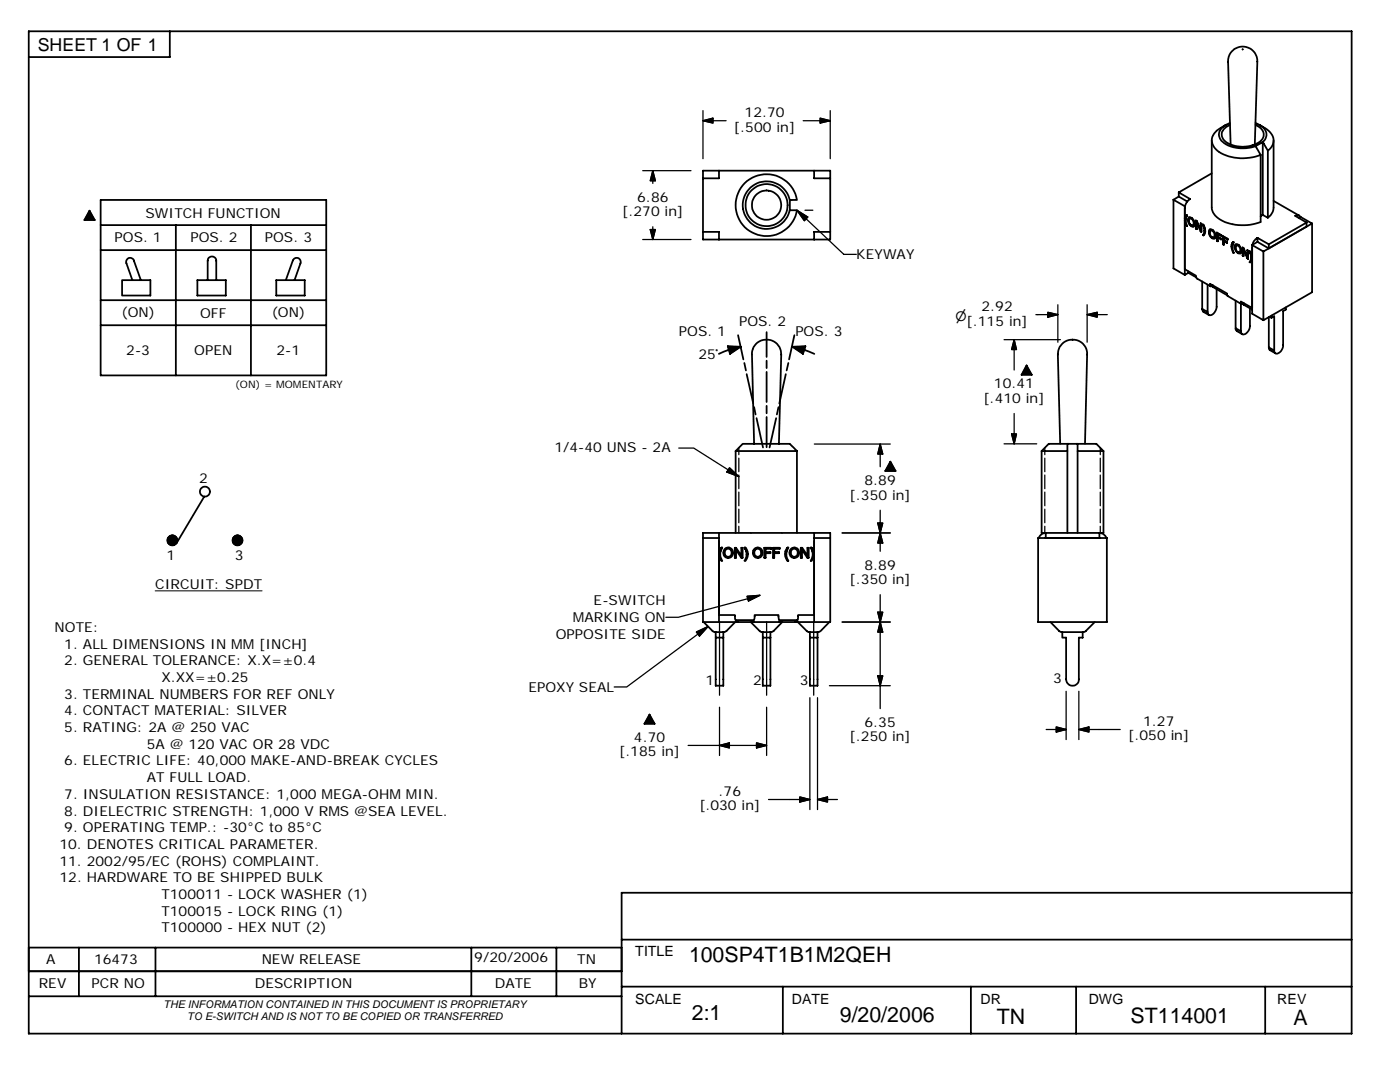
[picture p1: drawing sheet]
<svg xmlns="http://www.w3.org/2000/svg" width="279mm" height="216mm" viewBox="0 0 279 216" stroke-linecap="round" stroke-linejoin="round" font-family="sans-serif">
<g fill="none" stroke="#000" stroke-width=".36">
<path d="M5.7 6.2h264v200h-264zM33.9 6.2v5.2h-28.2M248 9.9h.1M20.1 39.9h45v35h-45zM140.3 34.1h25.4v13.7h-25.4zM143.5 34.1v1.5h-3.2M148.6 36.5a6.2 6.2 0 0 1 10.4 3.4h-1.4v.1a4.7 4.7 0 0 0-7.3-3 4.7 4.7 0 0 0 0 7.9 4.7 4.7 0 0 0 7.3-3.1v.2h1.4a6.2 6.2 0 0 1-8.9 4.4 6.2 6.2 0 0 1-1.5-9.9zM157.6 39.9h.1M162.5 34.1v1.5h3.2M234.2 39.9v13.7l2.3 1.3 .7-.5 1.5 .9M234.2 39.9l2.3 1.2M235.2 38.4l2.3 1.3a2.3 2.3 0 0 0-1 1.9"/>
<path d="M235.2 39.2l-1 .7M235.2 38.4v.8M235.2 39.2l1.8 1M241.8 28v13.4a4.1 4.1 0 0 0 3.6 3.2 10.3 10.3 0 0 0 6.2-.3v-13.4M241.8 34.6l-6.6 3.8M245.5 24.5a2.59 2.59 0 0 0-2.2 2.7 3.7 3.7 0 0 0 3.2 2.3 7.5 7.5 0 0 0 4.2-.4l-.1 .2 1 1.6a9.4 9.4 0 0 1-8.7-.8 2.47 2.47 0 0 1 .3-4.3l1.4-.9M245.5 24.9a1.99 1.99 0 0 0-1.4 2.9 5.8 5.8 0 0 0 7.8 0 1.79 1.79 0 0 0-1-2.7l-.4-.2M245.6 28.8l-.5-16.5a2.92 2.92 0 0 1 2.9-3 2.92 2.92 0 0 1 2.9 3l-.5 16.5M250.5 24.5a2.72 2.72 0 0 1 2.3 2.5l-.4 .9-.4 .5M251.4 24.9a4.3 4.3 0 0 1 2.7 2.7 2.5 2.5 0 0 1-1.1 2.5l-1-1.7M251.9 28.4l-1.2 .7M252 28.4v14.5l-.4 .2"/>
<path d="M253 30.1v13.4l-1-.6M254.2 28l-.1 13.7-.3 .9-.8 .9M17.9 42l1 1.9h-2.1zM20.1 59.9h45M20.1 49.9h45M20.1 44.9h45M24.4 55.9h5.6v3.1h-5.6zM26.4 55.9l-1.2-3.4a.79 .79 0 0 1 .5-1 .79 .79 0 0 1 1 .5l1.4 3.9M35.1 44.9v30M39.4 55.9h5.7v3.1h-5.7zM41.4 55.9v-3.9a.86 .86 0 0 1 .9-.8 .86 .86 0 0 1 .9 .8v3.9M50.1 44.9v30"/>
<path d="M55.1 55.9h5.7v3.1h-5.7zM57 55.9l1.4-3.9a.81 .81 0 0 1 1.1-.5 .81 .81 0 0 1 .5 1l-1.2 3.4M140.3 46.3h3.2v1.5M157.6 40v1.8M165.7 46.3h-3.2v1.5M236.5 53.7l2.2 1.3 .2 .6 2.7 1.5M236.5 41.1v13.8M236.5 41.1h.1M236.5 43.3l.1-.1v.4M236.5 43.3l.2-.4h.2l-.3 .7v.7l.3 .8-.1-.1M236.5 43.3v.4l.1-.1M236.6 43.8v.4"/>
<path d="M236.6 43.8h-.1v.4l.3 .8M236.6 43.6v.2M236.8 42.9l-.2 .3M236.9 45h-.1M237.1 43.9l.2 .8 .4 .4M237.1 43.9l.1-.5 .4-.1 .5 .4 .2 .5a.63 .63 0 0 1 .2 .6 .63 .63 0 0 1-.6 .4l-.2-.1M237.2 54.1v.3M237.2 43.8l.1 .5M237.2 43.8l-.1 .1M237.4 43.3l-.2 .5M237.4 43.6h.3l.4 .5 .1 .6-.2 .3-.6-.4-.1-.4zM237.4 43.6h.5h-.2"/>
<path d="M237.7 44.9l.2 .2M237.7 45.1h.6M237.9 43.6h.1M238.3 44.2l.1 .3-.2 .1M238.4 44.5l-.1 .3-.2 .2M238.7 45.6v-1.6l.2 .1 .7 1.7M238.8 45.6h.1M238.8 45.6h-.1M238.8 44.1v1.5M238.8 44.4v1.3l-.1-.1M238.8 44.4l.8 1.8M239 44.4h-.2"/>
<path d="M239.6 45.8v-1.2l.2 .1v1.6l-.2-.1M239.6 45.8l.1 .3M239.8 44.6v1.1l-.2 .1M239.8 46.1l-.2 .1M239.9 56.2v5.4M240.2 45.2l.1 .4M240.3 46.9h-.2M240.3 45.1l.2 .6v.7l-.3 .5h-.1M240.3 45.1l-.2-.3 .1 .4M240.3 45.6l.1 .4M240.3 45.1l-.1 .1M240.4 46h.1v.1l-.3 .7"/>
<path d="M240.4 46l-.3 .9M240.4 45.5l-.1 .1M240.5 45.6v.4M241 56.8v5.5M241.3 46.3l.2 .8 .4 .4M241.3 46.3v-.3a.69 .69 0 0 1 1.1 .3l.2 1a.39 .39 0 0 1-.3 .3 .39 .39 0 0 1-.4-.1M241.4 46.2v.5M241.4 46.2l-.1 .1M241.5 45.8l-.1 .4M241.5 46h.4l.4 .5 .1 .2-.1 .7-.4-.1-.3-.3-.2-.5zM241.6 46h.5h-.2M241.9 47.3l.2 .2"/>
<path d="M241.9 47.5h.6M242.1 46h.1M242.5 46.6v.3l-.1 .1M242.5 46.9v.3l-.3 .2M242.8 57.7v3.5a1.37 1.37 0 0 1-1.6 1.6l-.2-.5-1.1-.7 .2 .5 1.2 .8M243 48h.1M243 48h-.2M243 46.5v1.5M243 47.4l.2-.1 .5 .3M243 46.7l.2-.1 .6 .4M243 47.4v.8l-.2-.2M243 46.7v.5l.7 .4v.2l-.7-.4"/>
<path d="M243 46.7l.8 .4v-.1l-1-.6v1.6M244.2 48.7h.1M244.2 48.7h-.1M244.2 47.2v1.5M244.2 48.1l.2-.1 .5 .3M244.2 47.4l.2-.1 .6 .4M244.2 48.1v.8l-.1-.2M244.2 47.4v.5l.7 .4v.2l-.7-.4M244.2 47.4l.8 .5v-.3M244.9 58.9l-2.9-1.6v-.4a.33 .33 0 0 1-.4 .2 .33 .33 0 0 1-.1-.5l3.4 1.9v.5l2.9 1.7M245 47.6l-.9-.5v1.6M245.8 49.1l.1-.1 .1 .5"/>
<path d="M245.8 49.1l.3 1.3M245.9 48.7l.1-.1-.1 .4M245.9 48.7l.2-.4h.1l-.2 .7v1l.2 .5-.1-.1M245.9 48.7l-.1 .4M246.1 48.3l-.1 .3M246.2 50.4h-.1M246.4 49.3l.1 .6 .6 .6M246.4 49.3v-.3l.3-.3 .3 .1 .5 .5 .2 1-.2 .3-.4-.1M246.5 49.2l.1 .5M246.5 49.2l-.1 .1M246.6 60v5.5M246.7 48.7l-.2 .5"/>
<path d="M246.7 49l.3-.1 .4 .4 .1 .4-.1 .7-.5-.2-.2-.3zM246.7 49l.5-.1-.1 .1M247 50.3l.2 .1M247.1 50.5l.1-.1 .4 .1M247.2 48.9h.1M247.7 49.6v.3h-.2M247.7 49.9l-.1 .3-.2 .2M248 51v-1.6l.2 .1 .7 1.7M248.1 50.9h.1M248.1 50.9l-.1 .1M248.1 49.4v1.5M248.2 49.8v1.3l-.2-.1"/>
<path d="M248.2 49.8l.7 1.7M248.3 49.8h-.1M248.9 51.2v-1.3l.2 .1v1.7l-.2-.2M248.9 51.2l.1 .3M249.1 51.1l-.2 .1M249.1 51.5h-.2M249.6 50.6l-.2-.5 .4 .8M249.6 50.6v.3M249.6 52.3h-.2M249.6 50.9l.1 .5M249.6 50.5v.1M249.7 51.4l.1-.1v.4l-.3 .5"/>
<path d="M249.7 51.4l-.3 .9M249.8 50.9h-.2M249.8 50.9v1l-.3 .5-.1-.1M249.8 51v.3M249.9 48.9l2.2 1.3M251 47.5l-.8 .6-.3 .8M251 48.3l-1.1 .6M251 47.5v.8M251 47.5l2.2 1.2M251 48.3l2.2 1.3M252.1 50.2v13.7M253.2 48.7v.9"/>
<path d="M254.2 40.1l5 2.9M259.2 43.5l.4-.2 2.3 1.3M259.5 43.3l-.3-.3-.7 .1 2.3 1.3M260.8 44.4v.8l-7.6 4.4M260.8 44.4l-7.6 4.3M261.9 44.6v13.7l-9.8 5.6-2.2-1.3v-13.7M261.9 44.6l-9.8 5.6M20.1 64.9h45M145.2 69.1l2.6 .1-2.1 1.4zM147.3 66.9l1.1 4.8M147.8 69.2l-2.2 .6-2.1 .8M148.5 72.4l.4 1.5"/>
<path d="M149 74.7l1.3 5.8M153 66.3v4.9M153 72v1.4M153 74.2v6M156.8 74.7l-1.3 5.8M157.3 72.4l-.3 1.5M158.1 69.2l2.3 .6 2.1 .8M158.1 69.2l2.6-.1-.4 1.5zM158.5 66.9l-1 4.8M204.9 72.9l1 1.9h-2zM247.6 60.6v5.5M249.4 61.5v3.6a1.59 1.59 0 0 1-1.5 1.6l-.3-.6-1-.6 .2 .6 1.1 .6"/>
<path d="M249.9 61.4l-2.3-1.2a.33 .33 0 0 0 .1 .5 .33 .33 0 0 0 .5-.2v.3l1.7 1M253.2 63.3v6M253.4 63.2l.3 .2M253.7 63v.4l.6-.3v6.8M256.6 61.3v.5l-.5 .3v6.8a1.53 1.53 0 0 1-1.5 1.6l-.3-.6-1.1-.6 .2 .5 1.2 .7M40.8 99.1l-5.5 9.2M146.8 90v16.3M148.2 88.6h9.4l1.4 1.4h-12.2zM150.5 88.6l-.4-17.9a2.92 2.92 0 0 1 2.9-2.9 2.92 2.92 0 0 1 2.9 2.9l-.5 17.9M150.5 81.2l.3 1.5M151 83.4l1.3 5.9M153 81v1.5"/>
<path d="M153 83.2v6M154.9 83.4l-1.3 5.9M155.4 81.2l-.4 1.5M159 90v16.3M177.7 92.1l1 1.9h-2zM207.9 90v16.3h12.3v-16.3M209.3 88.6h3.8h-.1v1.4h-5.1zM211.6 88.6l-.5-17.9a2.92 2.92 0 0 1 2.9-2.9 2.92 2.92 0 0 1 3 2.9l-.5 17.9M213 90v16.3M213.1 88.6h1.8M214.9 88.6h3.9l1.4 1.4h-5.1v-1.4zM215.1 90v16.3"/>
<path d="M140.3 107.4h3.2M143.5 110.5l.2-.9 .3-.3h.1l-.4 1 .1 .8 .3 .8-.3-.2-.3-1M143.5 106.3v17.8M146.6 109.3h.3l1.1 1.6v-1.6h.2v2h-.3l-1-1.6v1.6h-.3zM148.6 109.3l.3 .2 .3 .8v.8l-.4 .8h-.2l.3-.8 .1-.8zM150.7 109.7l.3-.2h.4l.4 .3 .1 .7-.3 .5-.5 .1-.4-.3-.2-.3zM152.5 109.3h1.4v.2h-1.1v.7h1v.2h-1v.9h-.3zM154.3 109.3h1.3v.2h-1.1v.7h.9v.2h-.9v.9h-.2zM157.1 109.3h.2l-.3 .6-.1 .9 .4 1.1-.3-.2-.3-.9v-.8zM158.1 109.6l.6-.1 .3 .2a.91 .91 0 0 1 .1 1v.1a.78 .78 0 0 1-.9 .2l-.4-.6 .1-.4zM159.8 109.3h.3l1 1.6v-1.6h.3v2h-.3l-1-1.6v1.6h-.3zM161.8 109.3h.2l.3 .4 .2 .8-.1 .6-.4 .8h-.2l.3-.8 .1-.7z"/>
<path d="M162.5 107.4h3.2M162.5 106.3v17.8M207.2 107.4h13.7v16.7h-13.7zM207.3 107.4l.6-.8 .8-.3v1.1h10.7v-1.1l.8 .3 .6 .8M140.4 124.1l1.8 1.8 .5 .2 2.1-.1 1.9-1.9M142.8 126.1v1.1h1.6M143.5 122.7h3.2l.1 1h3.6l.2-1h4.8l.1 1h3.6M144.4 126.1v10.7h-1.6v-9.6M146.9 123.7v.4M149.8 124.1h-9.5v-17.8h25.4v17.8h-15.9l1.8 1.8 .5 .2 2.1-.1 1.9-1.9M150.4 123.7v.4M152.2 126.1v1.1h1.6"/>
<path d="M153.8 126.1v10.7h-1.6v-9.6M155.6 123.7v.4M159.1 123.7v.4M159.2 124.1l1.8 1.8 .5 .2 2.1-.1 1.9-1.9M161.6 126.1v10.7h1.6v-10.7M161.6 127.2h1.6M162.5 122.7h-3.2l-.2 1M209.6 124.1l1.8 1.8 .6 .2h4.4l2.1-2M212 126.1v1.1h.8v8.4a1.27 1.27 0 0 0 1.2 1.2 1.27 1.27 0 0 0 1.3-1.2v-8.4h.8v-1.1M129.6 142.6l1 1.8h-2zM269.7 178.1h-145.6v28.1M5.7 198.8h118.4"/>
<path d="M15.7 189.1v9.7M31 189.1v9.7M94.1 189.1v9.7M111 189.1v9.7M124.1 189.1h-118.4v4.7h118.4h-118.4M124.1 187.5h145.6M124.1 196.9h145.6M156.2 196.9v9.3M193.8 196.9v9.3M214.8 196.9v9.3M252.5 196.9v9.3"/>
<circle cx="153" cy="40.9" r="4.2"/>
<circle cx="153" cy="40.9" r="2.92"/>
<circle cx="40.9" cy="98.1" r="1"/>
<circle cx="34.4" cy="107.8" r="1"/>
<circle cx="47.4" cy="107.8" r=".99"/>
<circle cx="145.3" cy="110.3" r=".76"/>
<circle cx="145.3" cy="110.3" r="1.01"/>
<circle cx="151.2" cy="110.3" r="1.01"/>
<circle cx="158.5" cy="110.3" r="1.01"/>
</g>
<g fill="none" stroke="#000" stroke-width=".25">
<path d="M128.3 34.1h9.6M130.3 34.1l.5 2h-1zM130.3 34.1v2.5M140.3 24.1l2-.5v1zM140.3 24.1h4.6M140.3 22.1v9.6M160.3 24.1h5.4M163.7 23.6l2 .5-2 .5zM165.7 22.1v9.6M128.3 47.8h9.6M129.8 45.8h1l-.5 2zM130.3 45.3v2.5"/>
<path d="M159 42l2.2 1.3-.7 .7zM159 42l9.4 8.8h2.5M160.7 42h1.5M200.4 67.8h11.2M202.4 67.8l.5 1.9h-1zM202.4 67.8v6M206.7 62.8h4.4M209.1 62.3l2 .5-2 .5zM211.1 60.8v7.5M217 62.8l2-.5v1zM217 62.8h4M217 60.8v7.5"/>
<path d="M135.5 89.4h3l8.9 5.7M145.6 93.3l1.8 1.8-2.3-.9zM147.4 89.4v1.3M147.4 91.4v2.7M147.4 94.8v2.7M147.4 98.2v2.7M162.5 88.6h15.2M175.7 88.6l.5 2h-1zM175.7 88.6v4.5M200.4 88.6h6.5M201.9 86.6h1l-.5 2zM202.4 82.5v6.1"/>
<path d="M208.5 89.4v1.3M208.5 91.4v2.7M208.5 94.8v2.7M208.5 98.2v2.7M219.6 89.4v1.3M219.6 91.4v2.7M219.6 94.8v2.7M219.6 98.2v2.7M147.4 101.6v2.7M147.4 105v1.3M149.1 119l2.6-.2-2.3 1.1zM151.7 118.8l-16.3 4.4h-2.5"/>
<path d="M168.1 106.3h9.6M175.2 104.4h1l-.5 1.9zM175.7 106.3l.5 2.1h-1zM175.7 101.8v8.2M175.7 118.7v22.7M208.5 101.6v2.7M208.5 105v1.3M219.6 101.6v2.7M219.6 105v1.3M139 126.1l2.3-1.1-1.7 1.9zM141.3 125l-16.2 12.1h-2.5M143.6 124.1v14.6"/>
<path d="M153 124.1v14.6M161.6 139.2v22.3M162.4 124.1v14.6M163.2 139.2v22.3M165.5 136.8h12.2M168.1 124.1h9.6M175.2 134.9h1l-.5 1.9zM175.2 122.2h1l-.5 1.9zM175.7 124.1l.5 2h-1zM212.8 137.9v9.7M215.3 137.9v9.7M137.3 148.7h15.7"/>
<path d="M143.6 148.7l2-.5v1zM143.6 141.1v9.6M151 148.2l2 .5-2 .5zM153 141.1v9.6M153.4 159.5h8.2M159.6 159l2 .5-2 .5zM163.2 159.5l1.9-.5v1zM163.2 159.5h3.9M208.8 145.6h4M210.8 145.1l2 .5-2 .5zM215.3 145.6l2-.5v1zM215.3 145.6h8.3"/>
</g>
<g fill="#000" stroke="#000" stroke-width=".2">
<path d="M17.9 42l1 1.9h-2.1zM145.2 69.1l2.6 .1-2.1 1.4zM158.1 69.2l2.6-.1-.4 1.5zM204.9 72.9l1 1.9h-2zM177.7 92.1l1 1.9h-2zM33.4 107.6l2 .1h-2zM33.4 107.6h2v.1zM33.4 107.5l2 .1zM33.5 107.4l1.8 .1h-1.9zM33.5 107.4h1.8v.1zM33.5 107.3l1.8 .1h-1.8zM33.5 107.3h1.8v.1z"/>
<path d="M33.6 107.2l1.7 .1zM33.6 107.2h1.6zM33.7 107.2h1.5zM33.7 107.2h1.4zM33.7 107.1l1.4 .1zM33.8 107l1.3 .1zM33.8 107h1.2zM33.9 107h1.1zM33.9 107h1zM34 106.9l.9 .1zM34 106.9h.8zM34.1 106.9h.7z"/>
<path d="M34.1 106.9h.6zM34.2 106.8l.5 .1zM34.2 106.8h.4zM34.3 106.8h.3zM34.3 106.8h.2zM34.2 108.8h.3zM34.3 108.8h.2zM34.1 108.8h.5zM34.2 108.8h.4zM34 108.7l.7 .1zM34.1 108.8h.6zM33.9 108.7h.9z"/>
<path d="M34 108.7h.8zM33.8 108.6l1.1 .1zM33.9 108.7h1zM33.7 108.6h1.3zM33.8 108.6h1.2zM33.7 108.5l1.4 .1zM33.7 108.6h1.4zM33.6 108.4l1.5 .1zM33.7 108.5h1.4zM33.5 108.3l1.7 .1zM33.6 108.4h1.6zM33.5 108.2l1.8 .1h-1.8z"/>
<path d="M33.5 108.3h1.8zM33.4 108.1l1.9 .1h-1.8zM33.5 108.2h1.8v.1zM33.4 108l1.9 .1zM33.4 108.1h1.9v.1zM33.4 107.7h2v.1zM33.4 107.8l2 .1h-2zM33.4 107.9h2v.1zM33.4 107.9l2 .1h-2zM33.4 108h2zM33.4 107.7l2 .1h-2zM33.4 107.8h2v.1z"/>
<path d="M46.4 107.6l2 .1h-2zM46.4 107.6h2v.1zM46.5 107.5l1.9 .1zM46.5 107.4l1.8 .1h-1.8zM46.5 107.4h1.8v.1zM46.5 107.3l1.8 .1h-1.8zM46.5 107.3h1.8v.1zM46.6 107.2l1.7 .1h-1.8zM46.6 107.2l1.7 .1zM46.6 107.2h1.6zM46.7 107.2h1.5zM46.7 107.1l1.4 .1h-1.4z"/>
<path d="M46.7 107.1l1.4 .1zM46.7 107.1h1.3zM46.8 107l1.2 .1zM46.9 107h1.1zM46.9 107h1zM47 106.9l.9 .1zM47 106.9h.8zM47.1 106.9h.7zM47.1 106.9h.6zM47.2 106.8l.5 .1zM47.2 106.8h.4zM47.3 106.8h.3z"/>
<path d="M47.3 106.8h.2zM47.2 108.8h.3zM47.3 108.8h.2zM47.1 108.8h.5zM47.2 108.8h.4zM47 108.7l.7 .1zM47.1 108.8h.6zM46.9 108.7h.9zM47 108.7h.8zM46.8 108.6l1.1 .1zM46.9 108.7h1zM46.7 108.6h1.3z"/>
<path d="M46.8 108.6h1.2zM46.7 108.5l1.3 .1zM46.6 108.4l1.5 .1zM46.7 108.5h1.4zM46.5 108.3l1.7 .1zM46.6 108.4h1.6zM46.5 108.2l1.8 .1h-1.8zM46.5 108.3h1.8zM46.5 108.1l1.8 .1h-1.8zM46.5 108.2h1.8v.1zM46.4 108l1.9 .1zM46.5 108.1h1.8v.1z"/>
<path d="M46.4 107.7h2v.1zM46.4 107.7l2 .1h-2zM46.4 107.8h2v.1zM46.4 107.8l2 .1h-2zM46.4 107.9h2v.1zM46.4 107.9l2 .1h-2zM46.4 108h2zM129.6 142.6l1 1.8h-2z"/>
</g>
<path d="M31 117.9h21.3" fill="none" stroke="#000" stroke-width=".2"/>
<g fill="#000" stroke="#000" stroke-width=".25">
<path d="M130.3 34.1l.5 2h-1zM140.3 24.1l2-.5v1zM163.7 23.6l2 .5-2 .5zM129.8 45.8h1l-.5 2zM159 42l2.2 1.3-.7 .7zM202.4 67.8l.5 1.9h-1zM209.1 62.3l2 .5-2 .5zM217 62.8l2-.5v1zM145.6 93.3l1.8 1.8-2.3-.9zM175.7 88.6l.5 2h-1zM201.9 86.6h1l-.5 2zM149.1 119l2.6-.2-2.3 1.1z"/>
<path d="M175.2 104.4h1l-.5 1.9zM175.7 106.3l.5 2.1h-1zM139 126.1l2.3-1.1-1.7 1.9zM175.2 134.9h1l-.5 1.9zM175.2 122.2h1l-.5 1.9zM175.7 124.1l.5 2h-1zM143.6 148.7l2-.5v1zM151 148.2l2 .5-2 .5zM163.2 159.5l1.9-.5v1zM210.8 145.1l2 .5-2 .5zM215.3 145.6l2-.5v1zM159.6 159l2 .5-2 .5z"/>
</g>
<g font-size="4.3">
<text x="137.5" y="191.9">100SP4T1B1M2QEH</text>
<text x="138.1" y="203.5">2:1</text>
<text x="167.6" y="203.9">9/20/2006</text>
<text x="198.9" y="204.3">TN</text>
<text x="225.6" y="204.1">ST114001</text>
<text x="258.2" y="204.5">A</text>
</g>
<text font-size="3.5" x="7.5" y="10.2">SHEET 1 OF 1</text>
<g font-size="2.8">
<text x="126.8" y="190.7">TITLE</text>
<text x="126.8" y="200.3">SCALE</text>
<text x="158" y="200.3">DATE</text>
<text x="195.7" y="200.3">DR</text>
<text x="217.3" y="200.3">DWG</text>
<text x="254.9" y="200.3">REV</text>
</g>
<g font-size="2.7">
<text x="148.6" y="23.4">12.70</text>
<text x="146.5" y="26.3">[.500 in]</text>
<text x="127.2" y="40.3">6.86</text>
<text x="29" y="43.4">SWITCH FUNCTION</text>
<text x="124.2" y="43.2">[.270 in]</text>
<text x="22.9" y="48.3">POS. 1</text>
<text x="38" y="48.3">POS. 2</text>
<text x="52.9" y="48.3">POS. 3</text>
<text x="170.9" y="51.8">KEYWAY</text>
<text x="24.2" y="63.2">(ON)</text>
<text x="39.9" y="63.5">OFF</text>
<text x="54.2" y="63.2">(ON)</text>
<text x="147.5" y="65.1">POS. 2</text>
<text x="192.9" y="65">[.115 in]</text>
<text x="195.9" y="62.1">2.92</text>
<text x="25.2" y="70.9">2-3</text>
<text x="38.8" y="70.9">OPEN</text>
<text x="55.2" y="70.9">2-1</text>
<text x="135.5" y="67">POS. 1</text>
<text x="139.4" y="71.7">25°</text>
<text x="158.7" y="67">POS. 3</text>
<text x="198.4" y="77.5">10.41</text>
<text x="196.3" y="80.4">[.410 in]</text>
<text x="110.6" y="90.3">1/4-40 UNS - 2A</text>
<text x="39.8" y="96.4">2</text>
<text x="169.6" y="99.7">[.350 in]</text>
<text x="172.6" y="96.8">8.89</text>
<text x="33.2" y="111.7">1</text>
<text x="46.9" y="111.7">3</text>
<text x="172.6" y="113.6">8.89</text>
<text x="31" y="117.5">CIRCUIT: SPDT</text>
<text x="169.6" y="116.5">[.350 in]</text>
<text x="114.3" y="124.1">MARKING ON</text>
<text x="118.5" y="120.8">E-SWITCH</text>
<text x="10.9" y="126.1">NOTE:</text>
<text x="12.8" y="129.4">1. ALL DIMENSIONS IN MM [INCH]</text>
<text x="110.9" y="127.5">OPPOSITE SIDE</text>
<text x="12.8" y="132.7">2. GENERAL TOLERANCE: X.X=±0.4</text>
<text x="32.2" y="136.1">X.XX=±0.25</text>
<text x="140.8" y="136.8">1</text>
<text x="150.3" y="136.7">2</text>
<text x="159.6" y="136.6">3</text>
<text x="210.2" y="136.2">3</text>
<text x="12.8" y="139.4">3. TERMINAL NUMBERS FOR REF ONLY</text>
<text x="12.8" y="142.7">4. CONTACT MATERIAL: SILVER</text>
<text x="105.5" y="138.1">EPOXY SEAL</text>
<text x="12.8" y="146.1">5. RATING: 2A @ 250 VAC</text>
<text x="29.3" y="149.4">5A @ 120 VAC OR 28 VDC</text>
<text x="126.5" y="148.1">4.70</text>
<text x="169.6" y="147.9">[.250 in]</text>
<text x="172.6" y="145">6.35</text>
<text x="225.2" y="147.7">[.050 in]</text>
<text x="228.1" y="144.9">1.27</text>
<text x="12.8" y="152.7">6. ELECTRIC LIFE: 40,000 MAKE-AND-BREAK CYCLES</text>
<text x="123.5" y="150.9">[.185 in]</text>
<text x="12.8" y="159.4">7. INSULATION RESISTANCE: 1,000 MEGA-OHM MIN.</text>
<text x="29.3" y="156.1">AT FULL LOAD.</text>
<text x="139.6" y="161.7">[.030 in]</text>
<text x="143.4" y="158.8">.76</text>
<text x="12.8" y="162.7">8. DIELECTRIC STRENGTH: 1,000 V RMS @SEA LEVEL.</text>
<text x="12.8" y="166.1">9. OPERATING TEMP.: -30°C to 85°C</text>
<text x="11.9" y="169.4">10. DENOTES CRITICAL PARAMETER.</text>
<text x="11.9" y="172.7">11. 2002/95/EC (ROHS) COMPLAINT.</text>
<text x="11.9" y="176">12. HARDWARE TO BE SHIPPED BULK</text>
<text x="32.2" y="179.4">T100011 - LOCK WASHER (1)</text>
<text x="32.2" y="182.7">T100015 - LOCK RING (1)</text>
<text x="32.2" y="186.1">T100000 - HEX NUT (2)</text>
<text x="7.7" y="197.2">REV</text>
<text x="9.2" y="192.4">A</text>
<text x="18.3" y="197.2">PCR NO</text>
<text x="18.8" y="192.4">16473</text>
<text x="50.9" y="197.2">DESCRIPTION</text>
<text x="52.2" y="192.4">NEW RELEASE</text>
<text x="94.7" y="192">9/20/2006</text>
<text x="98.8" y="197.2">DATE</text>
<text x="115.2" y="192.4">TN</text>
<text x="115.5" y="197.2">BY</text>
</g>
<text font-size="2.6" x="190.7" y="64">⌀</text>
<g font-size="2.1">
<text x="32.6" y="201.2">THE INFORMATION CONTAINED IN THIS DOCUMENT IS PROPRIETARY</text>
<text x="37.4" y="203.6">TO E-SWITCH AND IS NOT TO BE COPIED OR TRANSFERRED</text>
</g>
<text font-size="2" x="46.9" y="77.3">(ON) = MOMENTARY</text>
</svg>
